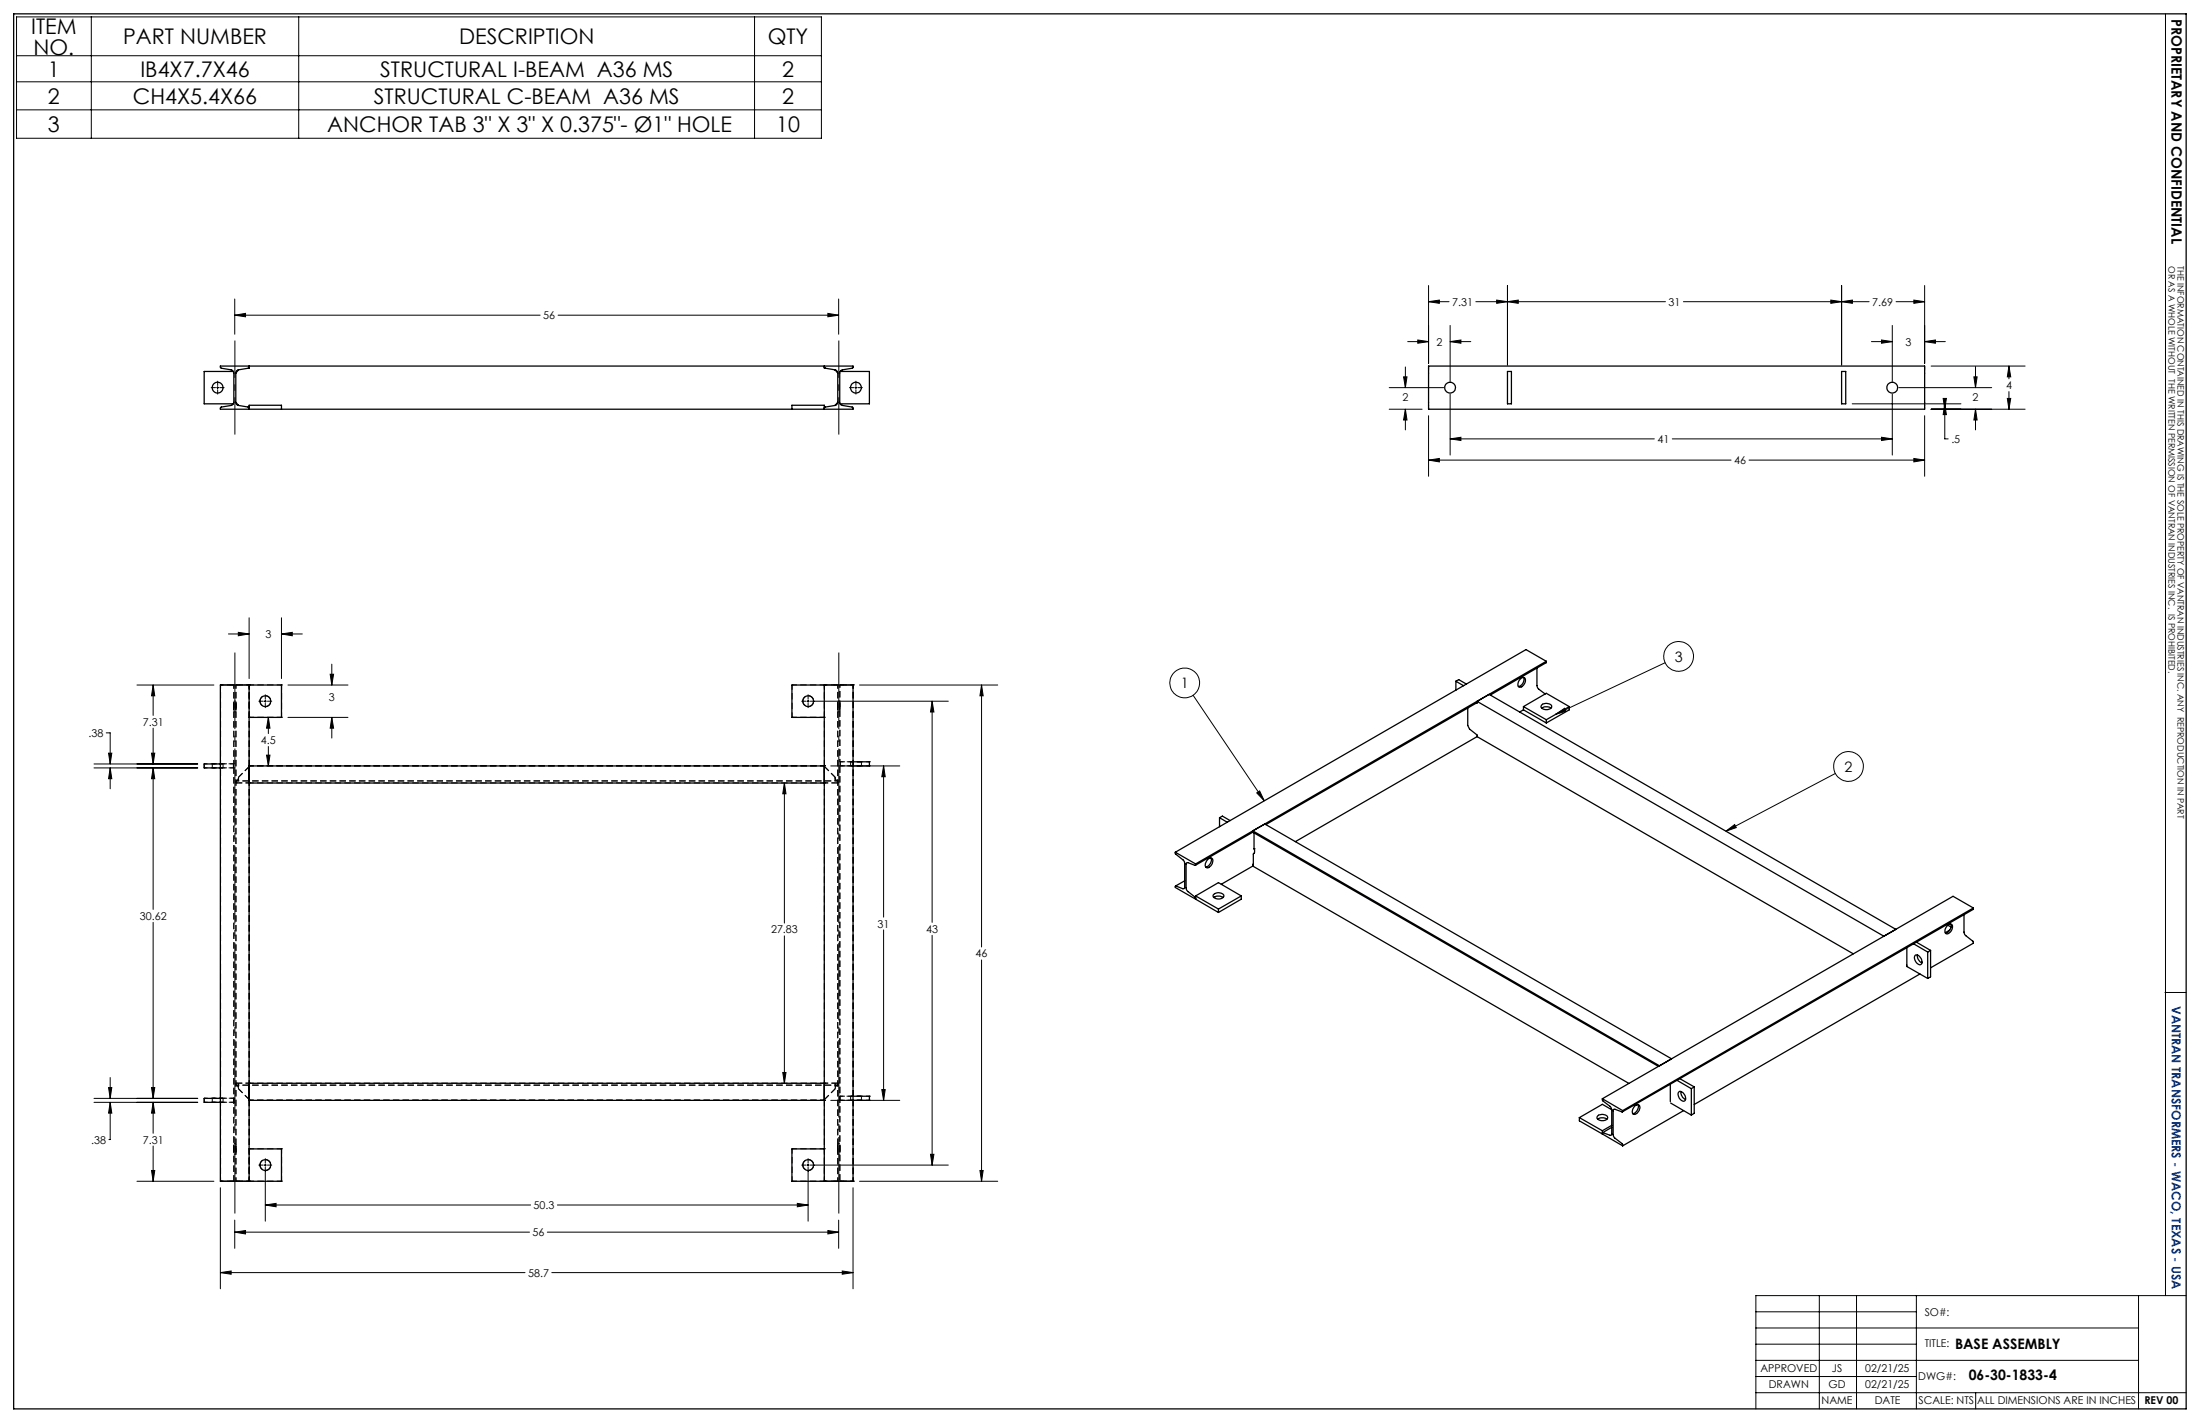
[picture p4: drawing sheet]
<svg xmlns="http://www.w3.org/2000/svg" width="432mm" height="279mm" viewBox="0 0 432 279" stroke-linecap="round" stroke-linejoin="round" font-family="sans-serif">
<g fill="none" stroke="#000" stroke-width=".25">
<path d="M2.7 2.7h426.4v273.7h-426.4zM43.3 71.8h124.1l-.1 .4-2 .4a.61 .61 0 0 0-.5 .6v5.8a.6 .6 0 0 0 .5 .6l2 .3 .1 .4h-124.1l.1-.4 2.2-.4 .3-.5v-5.9l-.3-.5h-.2l-2-.4zM45.8 72.9h-5.7v6.3h5.7M46.3 79a.6 .6 0 0 0 .5 .6M46.3 79l.5 .6M46.3 73.2v5.8M46.8 72.6a.61 .61 0 0 0-.5 .6M46.8 72.6l-.5 .6M46.8 79.6l1.9 .3M48.7 79.9l.2 .2M48.7 72.2l-1.9 .4M48.7 72.2h.2"/>
<path d="M48.7 79.9h.2M48.9 72.2h.1M48.9 79.9h.1M48.9 72l-.2 .2M48.9 72v.2M48.9 71.8v.2M161.8 72l.2 .2M161.8 72v.2h.2M161.8 71.8v.2M162 79.9l-.2 .2M162 79.9h-.2M162 72.2l1.9 .4"/>
<path d="M163.9 72.6l.4 .2 .1 .4M163.9 72.6l.5 .6M163.9 79.6l-1.9 .3M164.4 79l-.1 .3-.4 .3M164.4 79l-.5 .6M164.4 73.2v5.8M164.9 72.9h5.7v6.3h-5.7M280.4 71.8h97.4v8.5h-97.4zM295.9 72.9h.8v6.3h-.8zM361.5 72.9h.8v6.3h-.8zM48.9 80.3v-.8h6.3v.8M155.4 80.3v-.8h6.4v.8"/>
<path d="M48.9 134.4v97.4M161.8 134.4v97.4M285.8 133.7v1.7M285.8 133.7l1.5 .8M285.8 133.7l.5-.4 1.5 .9M288.1 138.9v3.4l.3 .8 1.5 1.1v.3M289.9 137.9l-41.4 23.9M289.9 137.6l-.1 .3M289.9 137.6l2.4-1.4 79.8 46.2-2.4 1.3zM298.3 133.3a.58 .58 0 0 1 .9-.4 .58 .58 0 0 1 .2 .9l-.2 .3a.78 .78 0 0 1-1.2 .5v-.7zM299 132.9a1.34 1.34 0 0 1-1 1.8M299 139.3l-.7 .4"/>
<path d="M299 138.6l4.5-2.6 4.5 2.6M299 138.6l4.5 2.6M299 139.3l4.5 2.6M299 138.6v.7M301.7 131.1v3.5l.3 .6 1.3 1M302.5 138.4a1.38 1.38 0 0 1 2.1 .1 1.18 1.18 0 0 1-2.1 .4l-.1-.2zM302.6 139v-.1a1.6 1.6 0 0 1 1.8 .1M303.5 129.8v.2l-11 6.4M303.5 129.8l-4-2.3-68.8 39.7M303.5 129.8l-68.8 39.7M308 138.6l-4.5 2.6M308 138.6v.7l-4.5 2.6"/>
<path d="M43.3 149.9h-3.2v.8h3.2M48.9 140.8h6.3v-6.4h-11.9v97.4h11.9v-6.4h-6.3M48.9 150.3h112.9M48.9 153.6h112.9M161.8 140.8h-6.4v-6.4h12v97.4h-12v-6.4h6.4M167.4 149.5h3.2v.8h-3.2M289.9 144.5l-35.7 20.6M289.9 144.5l73.8 42.6M303.5 141.2v.7M230.7 167.2v.4l1.5 1.1 .3 .4v5.1l-.1 .2h-.2l-1.4-.6-.1 .1v.2l4 2.3M230.7 167.2l4 2.3M232.5 172.8l-1.8 1"/>
<path d="M234.7 169.5l-.1 .3-1.4-.5h-.3l-.1 .2v4.9l.3 .5 1.5 1.1 .1 .2M234.7 175.8v.6M234.7 175.8l4.4-2.6 4.5 2.6M234.7 175.8l4.4 2.6M234.7 176.4l4.4 2.6M237.1 168.6a.55 .55 0 0 1 .8-.2 .55 .55 0 0 1 .1 .8l-.2 .5a.68 .68 0 0 1-1.2 .3 1.51 1.51 0 0 1 .5-1.4zM237.7 168.3a1.39 1.39 0 0 1-1.1 1.8M238.2 175.5a1.3 1.3 0 0 1 2 .3 1.25 1.25 0 0 1-2.1 0zM238.3 176.1a1.54 1.54 0 0 1 1.7 0M239.1 178.4v.6M239.4 160.4l1.5 .9M239.4 160.4l.5-.3 1.5 .9"/>
<path d="M239.4 160.4v1.8M243.6 175.8l-4.5 2.6M243.6 175.8v.6l-4.5 2.6M245.9 163v.3l79.6 45.9M245.9 169.9l-6.2 3.6M245.9 163l2.3-1.3 79.9 46.1-2.4 1.3zM245.9 169.9l73.8 42.7M245.9 163.3l-11.3 6.5M246 169.5l-.1 .4M246 169.5h.1M246.1 166.5a.82 .82 0 0 1-.1 1.1v1.9M246.1 166.5h.1"/>
<path d="M246.1 163.4v3.1M385.5 179.5v3.5l.3 .6 1.5 1.1v.4l-8.4 4.8M387.3 178.2v.2l-68.9 39.8M387.3 178.2l-4-2.3-68.8 39.7M387.3 178.2l-68.8 39.7M374.3 185.9v3.8l4.1 2.3M375.6 185.2l2.8 1.6M375.9 187.5a1.11 1.11 0 0 1 1.3 1.2 .5 .5 0 0 1-.3 .6 .5 .5 0 0 1-.6-.3l-.1-.1a1.27 1.27 0 0 1-.3-1.4zM376.1 184.9l2.8 1.6M376.3 187.4l.2 .9 .7 .6M376.8 191.1l-44.3 25.6M378.4 186.8v5.2"/>
<path d="M378.9 186.5l-.5 .3M378.9 186.5v5.2l-.5 .3M382.3 181.5l.6 .4M382.3 181.5a.52 .52 0 0 1 .8-.1 .52 .52 0 0 1 .1 .7 1.22 1.22 0 0 1-1.2 1.1 1.17 1.17 0 0 1 .3-1.7zM382.7 182.5l-.9 .5M382.8 181.3a1.34 1.34 0 0 1-1 1.8M43.3 215.5h-3.2v.8h3.2M48.9 215.9h112.9M48.9 212.5h112.9M167.4 215.1h3.2v.8h-3.2M310 219.3l4.5 2.6M310 219.3v.6l4.5 2.6"/>
<path d="M313.5 219a1.3 1.3 0 0 1 2.1 .3 1.25 1.25 0 0 1-2.2 0zM313.6 219.6l.6-.3 .9 .1 .3 .2M314.5 215.6v.3l1.5 1.2 .3 .6v4.8a.24 .24 0 0 1 0 .2 .24 .24 0 0 1-.3 0l-1.4-.5-.1 .2M314.5 215.6l4 2.3M316.3 217.7l-1.8-1-4.5 2.6M318.5 217.9l-.1 .3-1.4-.5a.26 .26 0 0 0-.3 0 .26 .26 0 0 0-.1 .2v4.8l.3 .6 1.5 1.1 .1 .4M320.9 217a.57 .57 0 0 1 .8-.2 .57 .57 0 0 1 .1 .9l-.1 .2a.99 .99 0 0 1-1.2 .6 1.31 1.31 0 0 1 .4-1.5zM321.5 216.7a1.43 1.43 0 0 1-1 1.8M327.8 212.7v3.4M327.9 216.4l4.1 2.4M329.2 212l2.8 1.6M329.4 214.3a.61 .61 0 0 1 1.1 .3l.1 .1a.87 .87 0 0 1-.1 1.4 1.36 1.36 0 0 1-1.1-1.8z"/>
<path d="M329.7 211.7l2.8 1.6M329.9 214.2v.1a1.47 1.47 0 0 0 .9 1.4M330.4 217.9l-11.9 6.9M332 213.6v5.2M332.5 213.3v5.1l-.5 .4M332.5 213.3l-.5 .3M314.5 221.9v.6M314.5 222.5l4 2.3M316.3 221.2l-1.8 1M316.3 220.8l-1.8 1.1"/>
<circle cx="42.7" cy="76" r="1.06"/>
<circle cx="168" cy="76.1" r="1.06"/>
<circle cx="284.6" cy="76.1" r="1.06"/>
<circle cx="371.4" cy="76.1" r="1.06"/>
<circle cx="52.1" cy="137.6" r="1.06"/>
<circle cx="158.6" cy="137.6" r="1.06"/>
<circle cx="52.1" cy="228.6" r="1.06"/>
<circle cx="158.6" cy="228.6" r="1.06"/>
</g>
<g fill="none" stroke="#000" stroke-width=".2" stroke-dasharray="1.3 .6">
<path d="M43.3 134.4h.1M45.9 134.4h.1M46.3 134.4h.1M48.9 134.4h.1M55.3 134.4h.1M155.5 134.4h.1M161.8 134.4h.1M164.4 134.4h.1M164.8 134.4h.1M167.5 134.4h.1M40.1 150.7h.1M40.1 149.9h.1"/>
<path d="M45.9 149.9h.1M45.9 150.7h.1M46.3 153.6h.1M46.3 153.2h.1M48.9 150.3h.1M48.9 153.6h.1M48.9 140.7h.1M55.3 140.7h.1M155.5 140.7h.1M161.8 153.6h.1M161.8 150.3h.1M161.8 140.7h.1"/>
<path d="M164.4 153.6h.1M164.4 153.2h.1M164.8 150.3h.1M164.8 149.5h.1M170.7 149.5h.1M170.7 150.3h.1M40.1 215.5h.1M40.1 216.3h.1M45.9 215.5h.1M45.9 216.3h.1M46.3 212.5h.1M46.3 212.9h.1"/>
<path d="M48.9 212.5h.1M48.9 215.9h.1M161.8 215.9h.1M161.8 212.5h.1M164.4 212.5h.1M164.4 212.9h.1M164.8 215.1h.1M164.8 215.9h.1M170.7 215.1h.1M170.7 215.9h.1M43.3 231.8h.1M45.9 231.8h.1"/>
<path d="M46.3 231.8h.1M48.9 231.8h.1M48.9 225.4h.1M55.3 231.8h.1M55.3 225.4h.1M155.5 225.4h.1M155.5 231.8h.1M161.8 231.8h.1M161.8 225.4h.1M164.4 231.8h.1M164.8 231.8h.1M167.5 231.8h.1"/>
</g>
<g fill="none" stroke="#000" stroke-width=".2" stroke-dasharray="1.3 .6" stroke-linecap="butt">
<path d="M43.3 134.4h.2M43.5 134.4h-.2M45.4 134.4h.5M45.9 134.4h-.5M45.9 139.7h.4M46.3 134.4h.5M46.3 137.6h-.4M46.8 134.4h-.5M48.7 134.4h.2M48.9 134.4h-.2M161.8 134.4h.2M162 134.4h-.2"/>
<path d="M163.9 134.4h.5M164.4 134.4h-.5M164.4 139.7h.4M164.8 134.4h.6M164.8 137.6h-.4M165.4 134.4h-.6M167.3 134.4h.2M167.5 134.4h-.2M45.8 149.9h.1M45.8 150.7h.1M45.9 150.7h-.1M45.9 149.9h-.1"/>
<path d="M46.3 153.2v.4M46.3 153.6h.5M46.8 152.7v-.2M46.8 153.6h-.5M46.8 152.5v.2M48.9 150.5v-.1M48.9 150.4v.1M48.9 150.3v.1M48.9 150.4v3.2M48.9 150.4v-.1M161.8 150.4v-.1M161.8 150.4v3.2"/>
<path d="M161.8 150.3v.1M161.8 150.4l.1 .1M161.9 150.5l-.1-.1M163.9 152.5l.1 .2M163.9 153.6h.5M164 152.7l-.1-.2M164.4 153.2v.4M164.4 153.6h-.5M164.8 149.5h.1M164.8 150.3h.1M164.9 150.3h-.1M164.9 149.5h-.1"/>
<path d="M46.3 212.5v.4M46.3 212.5h.5M46.8 213.4v.2M46.8 213.6v-.2M46.8 212.5h-.5M48.9 215.7v.2M48.9 212.5v3.2M48.9 215.9v-.2M161.8 215.7h.1M161.8 215.9v-.2M161.8 212.5v3.2M161.8 215.7v.2"/>
<path d="M161.9 215.7h-.1M163.9 212.5h.5M163.9 213.6l.1-.2M164 213.4l-.1 .2M164.4 212.5v.4M164.4 212.5h-.5M43.3 231.8h.2M43.5 231.8h-.2M45.4 231.8h.5M45.9 231.8h-.5M45.9 226.5h.4M46.3 231.8h.5"/>
<path d="M46.3 224.3h-.4M46.8 231.8h-.5M48.7 231.8h.2M48.9 231.8h-.2M161.8 231.8h.2M162 231.8h-.2M163.9 231.8h.5M164.4 231.8h-.5M164.4 226.5h.4M164.8 231.8h.6M164.8 224.3h-.4M165.4 231.8h-.6"/>
<path d="M167.3 231.8h.2M167.5 231.8h-.2"/>
</g>
<g fill="none" stroke="#000" stroke-width=".2" stroke-dasharray="1.3 .6" stroke-dashoffset=".5" stroke-linecap="butt">
<path d="M43.3 134.4v97.4M45.9 134.4v15.5M46.3 134.4v97.4M48.9 134.4v97.4M161.8 134.4v97.4M164.4 134.4v97.4M167.5 134.4v97.4M46.8 153.6h2.1M48.9 153.6h-2.1M161.8 153.6h2.1M163.9 153.6h-2.1M46.8 212.5h2.1"/>
<path d="M48.9 212.5h-2.1M161.8 212.5h2.1M163.9 212.5h-2.1"/>
</g>
<g fill="none" stroke="#000" stroke-width=".2" stroke-dasharray="1.3 .6" stroke-dashoffset="1" stroke-linecap="butt">
<path d="M43.5 134.4h1.9M45.4 134.4h-1.9M46.8 134.4h1.9M48.7 134.4h-1.9M162 134.4h1.9M163.9 134.4h-1.9M165.4 134.4h1.9M167.3 134.4h-1.9M43.5 231.8h1.9M45.4 231.8h-1.9M46.8 231.8h1.9M48.7 231.8h-1.9"/>
<path d="M162 231.8h1.9M163.9 231.8h-1.9M165.4 231.8h1.9M167.3 231.8h-1.9"/>
</g>
<g fill="none" stroke="#000" stroke-width=".2" stroke-dasharray="1.3 .6" stroke-dashoffset=".4" stroke-linecap="butt">
<path d="M45.9 138.6v1.1v-2.1v1M46.3 138.6v1.1v-2.1v1M164.4 138.6v1.1v-2.1v1M164.8 138.6v1.1v-2.1v1M40.1 149.9v.8M41.7 149.9v.8M43.8 149.9h-2.1h2.1M43.8 150.7h-2.1h2.1M43.8 150.7v-.8M45.8 150.7v-.8M45.8 149.9v.8M46.3 153.2l.4-.2 .1-.3"/>
<path d="M46.8 152.7l-.1 .3-.4 .2M161.8 150.3h-112.9M161.8 153.6h-112.9M164 152.7l.1 .3 .3 .2M164.4 153.2l-.3-.2-.1-.3M164.9 149.5v.8M164.9 150.3v-.8M167 149.5v.8M169.1 149.5h-2.1h2.1M169.1 150.3h-2.1h2.1M169.1 150.3v-.8M170.7 150.3v-.8"/>
<path d="M40.1 215.5v.8M41.7 215.5v.8M43.8 216.3h-2.1h2.1M43.8 215.5h-2.1h2.1M43.8 216.3v-.8M45.9 216.3v-.8M45.9 215.5v.8M46.3 212.9l.4 .2 .1 .3M46.8 213.4l-.1-.3-.4-.2M161.8 215.9h-112.9M161.8 212.5h-112.9M164 213.4l.1-.3 .3-.2"/>
<path d="M164.4 212.9l-.3 .2-.1 .3M164.8 215.1v.8M164.8 215.9v-.8M167 215.1v.8M169.1 215.9h-2.1h2.1M169.1 215.1h-2.1h2.1M169.1 215.9v-.8M170.7 215.9v-.8M45.9 225.4v1.1v-2.2v1.1M46.3 225.4v1.1v-2.2v1.1M164.4 225.4v1.1v-2.2v1.1M164.8 225.4v1.1v-2.2v1.1"/>
</g>
<path d="M45.9 150.7v81.1M46.8 152.5l2.1-2M48.9 150.5l-2.1 2M161.9 150.5l2 2M163.9 152.5l-2-2M46.8 213.6l2.1 2.1M48.9 215.7l-2.1-2.1M161.9 215.7l2-2.1M163.9 213.6l-2 2.1" fill="none" stroke="#000" stroke-width=".2" stroke-dasharray="1.3 .6" stroke-dashoffset=".1" stroke-linecap="butt"/>
<g fill="none" stroke="#000" stroke-width=".2" stroke-dasharray="1.3 .6" stroke-dashoffset=".3" stroke-linecap="butt">
<path d="M48.9 134.4v6.3M55.3 134.4h-6.4M155.5 134.4v6.3M155.5 134.4h6.3M161.8 134.4v6.3M43.3 149.9h2.5M43.3 150.7h2.5M48.9 140.7v-6.3M55.3 140.7v-6.3M55.3 140.7h-6.4M155.5 140.7h6.3M161.8 140.7v-6.3"/>
<path d="M167.5 150.3h-2.6M167.5 149.5h-2.6M43.3 216.3h2.6M43.3 215.5h2.6M167.5 215.1h-2.7M167.5 215.9h-2.7M48.9 225.4v6.4M48.9 231.8v-6.4M55.3 231.8v-6.4M55.3 231.8h-6.4M55.3 225.4h-6.4M155.5 231.8h6.3"/>
<path d="M155.5 225.4h6.3M155.5 225.4v6.4M161.8 231.8v-6.4M161.8 225.4v6.4"/>
</g>
<g fill="none" stroke="#000" stroke-width=".2" stroke-dasharray="1.3 .6" stroke-dashoffset=".6" stroke-linecap="butt">
<path d="M40.1 149.9h5.7M40.1 150.7h5.7M46.8 152.5v1.1M163.9 152.5v1.1M164.4 153.2h-118.1M170.7 149.5h-5.8M170.7 150.3h-5.8M40.1 216.3h5.8M40.1 215.5h5.8M46.8 212.5v1.1M163.9 212.5v1.1M164.4 212.9h-118.1"/>
<path d="M170.7 215.9h-5.9M170.7 215.1h-5.9"/>
</g>
<path d="M48.9 134.4h-5.6M164.8 134.4v15.1M167.5 134.4h-5.7M48.9 231.8h-5.6M167.5 231.8h-5.7" fill="none" stroke="#000" stroke-width=".2" stroke-dasharray="1.3 .6" stroke-dashoffset=".7" stroke-linecap="butt"/>
<path d="M48.9 150.3v3.3M161.8 150.3v3.3M164.8 150.3v81.5M48.9 212.5v3.4M161.8 212.5v3.4" fill="none" stroke="#000" stroke-width=".2" stroke-dasharray="1.3 .6" stroke-dashoffset="-.1" stroke-linecap="butt"/>
<path d="M51 137.6a1.06 1.06 0 0 1 1.6-1 1.06 1.06 0 0 1 .1 1.8 1.06 1.06 0 0 1-1.6-.7l-.1-.1M157.6 137.6a1.06 1.06 0 0 1 1.5-1 1.06 1.06 0 0 1 .2 1.8 1.06 1.06 0 0 1-1.7-.7v-.1M51 228.6a1.06 1.06 0 0 1 1.6-1 1.06 1.06 0 0 1 .1 1.8 1.06 1.06 0 0 1-1.6-.6l-.1-.2M157.6 228.6a1.06 1.06 0 0 1 1.5-1 1.06 1.06 0 0 1 .2 1.8 1.06 1.06 0 0 1-1.7-.6v-.2" fill="none" stroke="#000" stroke-width=".2" stroke-dasharray="1.3 .6" stroke-dashoffset=".2" stroke-linecap="butt"/>
<g fill="none" stroke="#000" stroke-width=".2">
<path d="M3.2 3.3h158v23.8h-158zM3.2 10.9h158M3.2 16.1h158M17.9 3.3v23.8M58.6 3.3v23.8M148.1 3.3v23.8M425 2.7v251.5M3.2 21.6h158M46.1 58.7v6.9M164.6 58.7v6.9M280.4 59.2l2.1-.3v.6zM280.4 59.2h4"/>
<path d="M280.4 56v15.3M289.7 59.2h37.2M293.8 58.9l2.1 .3-2.1 .3zM295.9 59.2l2.1-.3v.6zM295.9 56v15.6M330.4 59.2h36.5M359.3 58.9l2.2 .3-2.2 .3zM361.5 59.2l2.1-.3v.6zM361.5 56v15.6M372.1 59.2h5.7M375.6 58.9l2.2 .3-2.2 .3zM377.8 56v15.3"/>
<path d="M41.5 76.1h.8M42.5 76.1h.4M42.7 74.8v.8M42.7 75.8v.5M42.7 76.5v.8M43.1 76.1h.9M46.1 61.8l2.1-.3v.7zM46.1 61.8h59.9M109.5 61.8h55.1M162.5 61.5l2.1 .3-2.1 .4zM166.7 76.1h.9M167.8 76.1h.4"/>
<path d="M168 74.8v.8M168 75.8v.5M168 76.5v.8M168.4 76.1h.9M272.7 76.1h10.7M275.5 73.9h.7l-.4 2.2zM275.8 72v4.1M276.3 67h4.1M278.3 66.7l2.1 .3-2.1 .3zM284.6 67l2.1-.3v.6zM284.6 63.9v10.9M284.6 77.3v12"/>
<path d="M284.6 67h4.1M363.5 79.2h21.4M367.3 67h4.1M369.3 66.7l2.1 .3-2.1 .3zM371.4 63.9v10.9M371.4 77.3v12M372.7 76.1h18.2M377.8 67l2.1-.3v.6zM377.8 67h4M379 71.8h18.5M381.4 78.2h.6l-.3 2.1zM381.7 79.2l.3 2.2h-.6z"/>
<path d="M381.7 79.2v6.9h.7M387.4 73.9h.7l-.4 2.2zM387.7 72v4.1M394 78.2h.7l-.4 2.1zM394.3 71.8l.4 2.1h-.7zM394.3 71.8v2.5M394.3 76.8v3.5M272.7 80.3h6.4M275.8 80.3l.4 2.1h-.7zM275.8 80.3v4M280.4 90.3l2.1-.3v.6zM280.4 81.6v11.9"/>
<path d="M280.4 90.3h59.4M284.6 86.1l2.1-.3v.6zM284.6 86.1h40.1M328.2 86.1h43.2M343.3 90.3h34.5M369.3 85.8l2.1 .3-2.1 .3zM375.6 90l2.2 .3-2.2 .3zM377.8 81.6v11.9M379 80.3h18.5M387.7 80.3l.4 2.1h-.7zM387.7 80.3v4M26.9 134.4h15.1"/>
<path d="M30.1 134.4l.3 2.1h-.7zM30.1 134.4v6M44.8 124.4h4.1M46.8 124.1l2.1 .3-2.1 .3zM48.9 121.2v11.9M50.8 137.6h.8M51.9 137.6h.4M52.1 136.3v.9M52.1 137.4v.4M52.1 138v.9M52.5 137.6h.8M55.2 124.4l2.2-.3v.6z"/>
<path d="M55.2 121.2v11.9M55.2 124.4h4.1M56.5 134.4h11.8M64.8 132.3h.7l-.4 2.1zM65.1 130.3v4.1M157.3 137.6h.9M158.4 137.6h.4M158.6 136.3v.9M158.6 137.4v.4M158.6 138v.9M159 137.6h27.1M168.7 134.4h27.1"/>
<path d="M183 137.6l.3 2.1h-.7zM183 137.6v43.4M192.7 134.4l.3 2.1h-.7zM192.7 134.4v51.4M234.2 136.4l13.9 20.7M326.8 130l-21.5 10.2M18.5 150.7h20.3M18.5 149.9h20.3M20.8 143.8h.8v6.1M21.3 147.8h.6l-.3 2.1zM21.6 150.7l.3 2.1h-.6zM21.6 150.7v4.1"/>
<path d="M29.7 147.8h.7l-.3 2.1zM30.1 150.7l.3 2.1h-.7zM30.1 142.9v7M30.1 150.7v27.7M52.3 148.2h.7l-.3 2.1zM52.7 140.8l.3 2.1h-.7zM52.7 140.8v3.1M52.7 146.5v3.8M56.5 140.8h11.8M65.1 140.8l.4 2.1h-.7zM65.1 140.8v4M154 153.6l.3 2.2h-.7z"/>
<path d="M154 153.6v27.5M163.1 150.3h13.5M173.4 150.3l.3 2.1h-.6zM173.4 150.3v29.7M246.7 155.6l.5-.4 .9 1.9zM305.3 140.2l1.8-1.2 .3 .6zM360.2 151.8l-21.5 11.3M338.7 163.1l1.8-1.3 .3 .6zM30.1 181v34.5M154 183.6v28.9M173.4 182.5v33.4M183 183.5v45.1"/>
<path d="M192.7 188.3v43.5M424.9 194.7h4.2M18.5 216.3h20.3M18.5 215.5h20.3M21.3 213.4h.6l-.3 2.1zM21.6 216.3l.3 2.1h-.6zM21.6 216.3v7.3h-.2M21.6 211.4v4.1M29.7 213.4h.7l-.3 2.1zM30.1 216.3l.3 2.1h-.7zM30.1 216.3v6.1M153.6 210.4h.7l-.3 2.1z"/>
<path d="M163.1 215.9h13.5M173.1 213.8h.6l-.3 2.1zM26.9 231.8h15.1M29.7 229.7h.7l-.3 2.1zM30.1 224.9v6.9M43.3 233v19.9M46.1 239.4v5.5M50.8 228.6h.8M51.9 228.6h.4M52.1 236.4l2.1-.3v.7zM52.1 227.3v.9M52.1 228.4v.4"/>
<path d="M52.1 229v10.6M52.1 236.4h52M52.5 228.6h.8M109.4 236.4h49.2M156.5 236.1l2.1 .3-2.1 .4zM157.3 228.6h.9M158.4 228.6h.4M158.6 227.3v.9M158.6 228.4v.4M158.6 229v10.6M159 228.6h27.1M164.6 239.4v5.5"/>
<path d="M167.4 233v19.9M168.7 231.8h27.1M182.6 226.5h.7l-.3 2.1zM192.3 229.7h.7l-.3 2.1zM43.3 249.7l2.1-.3v.6zM43.3 249.7h59.7M46.1 241.8l2.1-.4v.7zM46.1 241.8h57.8M107.4 241.8h57.2M108.3 249.7h59.1M162.5 241.4l2.1 .4-2.1 .3zM165.3 249.4l2.1 .3-2.1 .3z"/>
<path d="M344.6 257.4h31.5M357.1 254.2v22.2M364.4 254.2v22.2M376.1 254.2v22.2M419.7 254.2v22.2M429.1 254.2h-84.5v22.2M344.6 273.3h84.5M344.6 266.9h75.1M344.6 263.7h31.5M344.6 260.6h75.1M344.6 270.1h31.5M387.8 273.3v3.1"/>
<circle cx="232.5" cy="134" r="2.93"/>
<circle cx="329.5" cy="128.8" r="2.93"/>
<circle cx="362.8" cy="150.4" r="2.93"/>
</g>
<path d="M164.6 66.8v18.5M46.1 85.3v-18.5" fill="none" stroke="#000" stroke-width=".2" stroke-dasharray="15.2 1.3 1.3 1.3" stroke-dashoffset="7.9" stroke-linecap="butt"/>
<path d="M46.1 128v110.1M164.6 128v110.1" fill="none" stroke="#000" stroke-width=".2" stroke-dasharray="15.2 1.3 1.3 1.3" stroke-dashoffset=".2" stroke-linecap="butt"/>
<g fill="#000">
<path d="M46.1 61.8l2.1-.3v.7zM162.5 61.5l2.1 .3-2.1 .4zM153.6 210.4h.7l-.3 2.1zM154 153.6l.3 2.2h-.7zM192.7 134.4l.3 2.1h-.7zM192.3 229.7h.7l-.3 2.1zM46.1 241.8l2.1-.4v.7zM162.5 241.4l2.1 .4-2.1 .3zM29.7 229.7h.7l-.3 2.1zM30.1 216.3l.3 2.1h-.7zM52.1 236.4l2.1-.3v.7zM156.5 236.1l2.1 .3-2.1 .4zM182.6 226.5h.7l-.3 2.1zM183 137.6l.3 2.1h-.7zM173.1 213.8h.6l-.3 2.1zM173.4 150.3l.3 2.1h-.6zM21.3 213.4h.6l-.3 2.1zM21.6 216.3l.3 2.1h-.6zM29.7 213.4h.7l-.3 2.1zM30.1 150.7l.3 2.1h-.7zM21.6 150.7l.3 2.1h-.6zM21.3 147.8h.6l-.3 2.1zM29.7 147.8h.7l-.3 2.1zM30.1 134.4l.3 2.1h-.7zM43.3 249.7l2.1-.3v.6zM165.3 249.4l2.1 .3-2.1 .3zM64.8 132.3h.7l-.4 2.1zM65.1 140.8l.4 2.1h-.7zM55.2 124.4l2.2-.3v.6zM46.8 124.1l2.1 .3-2.1 .3zM52.3 148.2h.7l-.3 2.1zM52.7 140.8l.3 2.1h-.7zM361.5 59.2l2.1-.3v.6zM375.6 58.9l2.2 .3-2.2 .3zM280.4 90.3l2.1-.3v.6zM375.6 90l2.2 .3-2.2 .3zM394 78.2h.7l-.4 2.1zM394.3 71.8l.4 2.1h-.7zM381.4 78.2h.6l-.3 2.1zM381.7 79.2l.3 2.2h-.6zM275.8 80.3l.4 2.1h-.7zM275.5 73.9h.7l-.4 2.2zM278.3 66.7l2.1 .3-2.1 .3zM284.6 67l2.1-.3v.6zM387.7 80.3l.4 2.1h-.7zM387.4 73.9h.7l-.4 2.2zM377.8 67l2.1-.3v.6zM369.3 66.7l2.1 .3-2.1 .3zM369.3 85.8l2.1 .3-2.1 .3zM284.6 86.1l2.1-.3v.6zM359.3 58.9l2.2 .3-2.2 .3zM295.9 59.2l2.1-.3v.6zM293.8 58.9l2.1 .3-2.1 .3zM280.4 59.2l2.1-.3v.6z"/>
<path d="M246.7 155.6l.5-.4 .9 1.9zM338.7 163.1l1.8-1.3 .3 .6zM305.3 140.2l1.8-1.2 .3 .6z"/>
</g>
<g font-size="4.2">
<text x="6.1" y="6.6">ITEM</text>
<text x="6.6" y="10.8">NO.</text>
<text x="24.2" y="8.6">PART NUMBER</text>
<text x="90.1" y="8.6">DESCRIPTION</text>
<text x="150.7" y="8.6">QTY</text>
<text x="9.4" y="15">1</text>
<text x="27.6" y="15">IB4X7.7X46</text>
<text x="74.6" y="15">STRUCTURAL I-BEAM A36 MS</text>
<text x="153.5" y="15">2</text>
<text x="9.4" y="20.3">2</text>
<text x="26.1" y="20.3">CH4X5.4X66</text>
<text x="73.4" y="20.3">STRUCTURAL C-BEAM A36 MS</text>
<text x="153.5" y="20.3">2</text>
<text x="9.4" y="25.9">3</text>
<text x="64.2" y="25.9">ANCHOR TAB 3&quot; X 3&quot; X 0.375&quot;- Ø1&quot; HOLE</text>
<text x="152.3" y="25.9">10</text>
</g>
<g font-size="2.8">
<text x="426.2" y="3.7" transform="rotate(90 426.2 3.7)">PROPRIETARY AND CONFIDENTIAL</text>
<text x="328.7" y="129.9">3</text>
<text x="231.8" y="135.1">1</text>
<text x="362" y="151.5">2</text>
<text x="383.7" y="264.6">BASE ASSEMBLY</text>
<text x="386.4" y="270.8">06-30-1833-4</text>
</g>
<text font-size="2.5" fill="#003082" x="426.3" y="197.4" transform="rotate(90 426.3 197.4)">VANTRAN TRANSFORMERS - WACO, TEXAS - USA</text>
<g font-size="2.1">
<text x="285" y="60">7.31</text>
<text x="327.5" y="60">31</text>
<text x="367.5" y="60">7.69</text>
<text x="106.6" y="62.6">56</text>
<text x="282" y="67.8">2</text>
<text x="374" y="67.8">3</text>
<text x="393.7" y="76.4">4</text>
<text x="275.3" y="78.7">2</text>
<text x="387.2" y="78.7">2</text>
<text x="325.3" y="86.9">41</text>
<text x="383" y="86.9">.5</text>
<text x="340.4" y="91.1">46</text>
<text x="52.1" y="125.2">3</text>
<text x="64.6" y="137.5">3</text>
<text x="28" y="142.4">7.31</text>
<text x="17.4" y="144.6">.38</text>
<text x="51.2" y="146">4.5</text>
<text x="27.4" y="180.5">30.62</text>
<text x="151.3" y="183.1">27.83</text>
<text x="172.3" y="182">31</text>
<text x="181.8" y="183">43</text>
<text x="191.5" y="187.9">46</text>
<text x="17.9" y="224.4">.38</text>
<text x="28" y="224.4">7.31</text>
<text x="104.7" y="237.2">50.3</text>
<text x="104.5" y="242.6">56</text>
<text x="103.7" y="250.5">58.7</text>
<text x="377.8" y="258.3">SO#:</text>
<text x="345.5" y="269.2">APPROVED</text>
<text x="359.6" y="269.2">JS</text>
<text x="366.1" y="269.2">02/21/25</text>
<text x="377.8" y="264.2">TITLE:</text>
<text x="347.2" y="272.4">DRAWN</text>
<text x="357.5" y="275.5">NAME</text>
<text x="358.9" y="272.4">GD</text>
<text x="366.1" y="272.4">02/21/25</text>
<text x="368" y="275.5">DATE</text>
<text x="376.5" y="270.8">DWG#:</text>
<text x="376.6" y="275.5">SCALE: NTS</text>
<text x="388.1" y="275.5">ALL DIMENSIONS ARE IN INCHES</text>
<text x="420.9" y="275.5">REV 00</text>
</g>
<g font-size="1.8">
<text x="425.6" y="52.2" transform="rotate(90 425.6 52.2)">OR AS A WHOLE WITHOUT THE WRITTEN PERMISSION OF VANTRAN INDUSTRIES INC. IS PROHIBITED.</text>
<text x="427.4" y="52.2" transform="rotate(90 427.4 52.2)">THE INFORMATION CONTAINED IN THIS DRAWING IS THE SOLE PROPERTY OF VANTRAN INDUSTRIES INC. ANY REPRODUCTION IN PART</text>
</g>
</svg>
